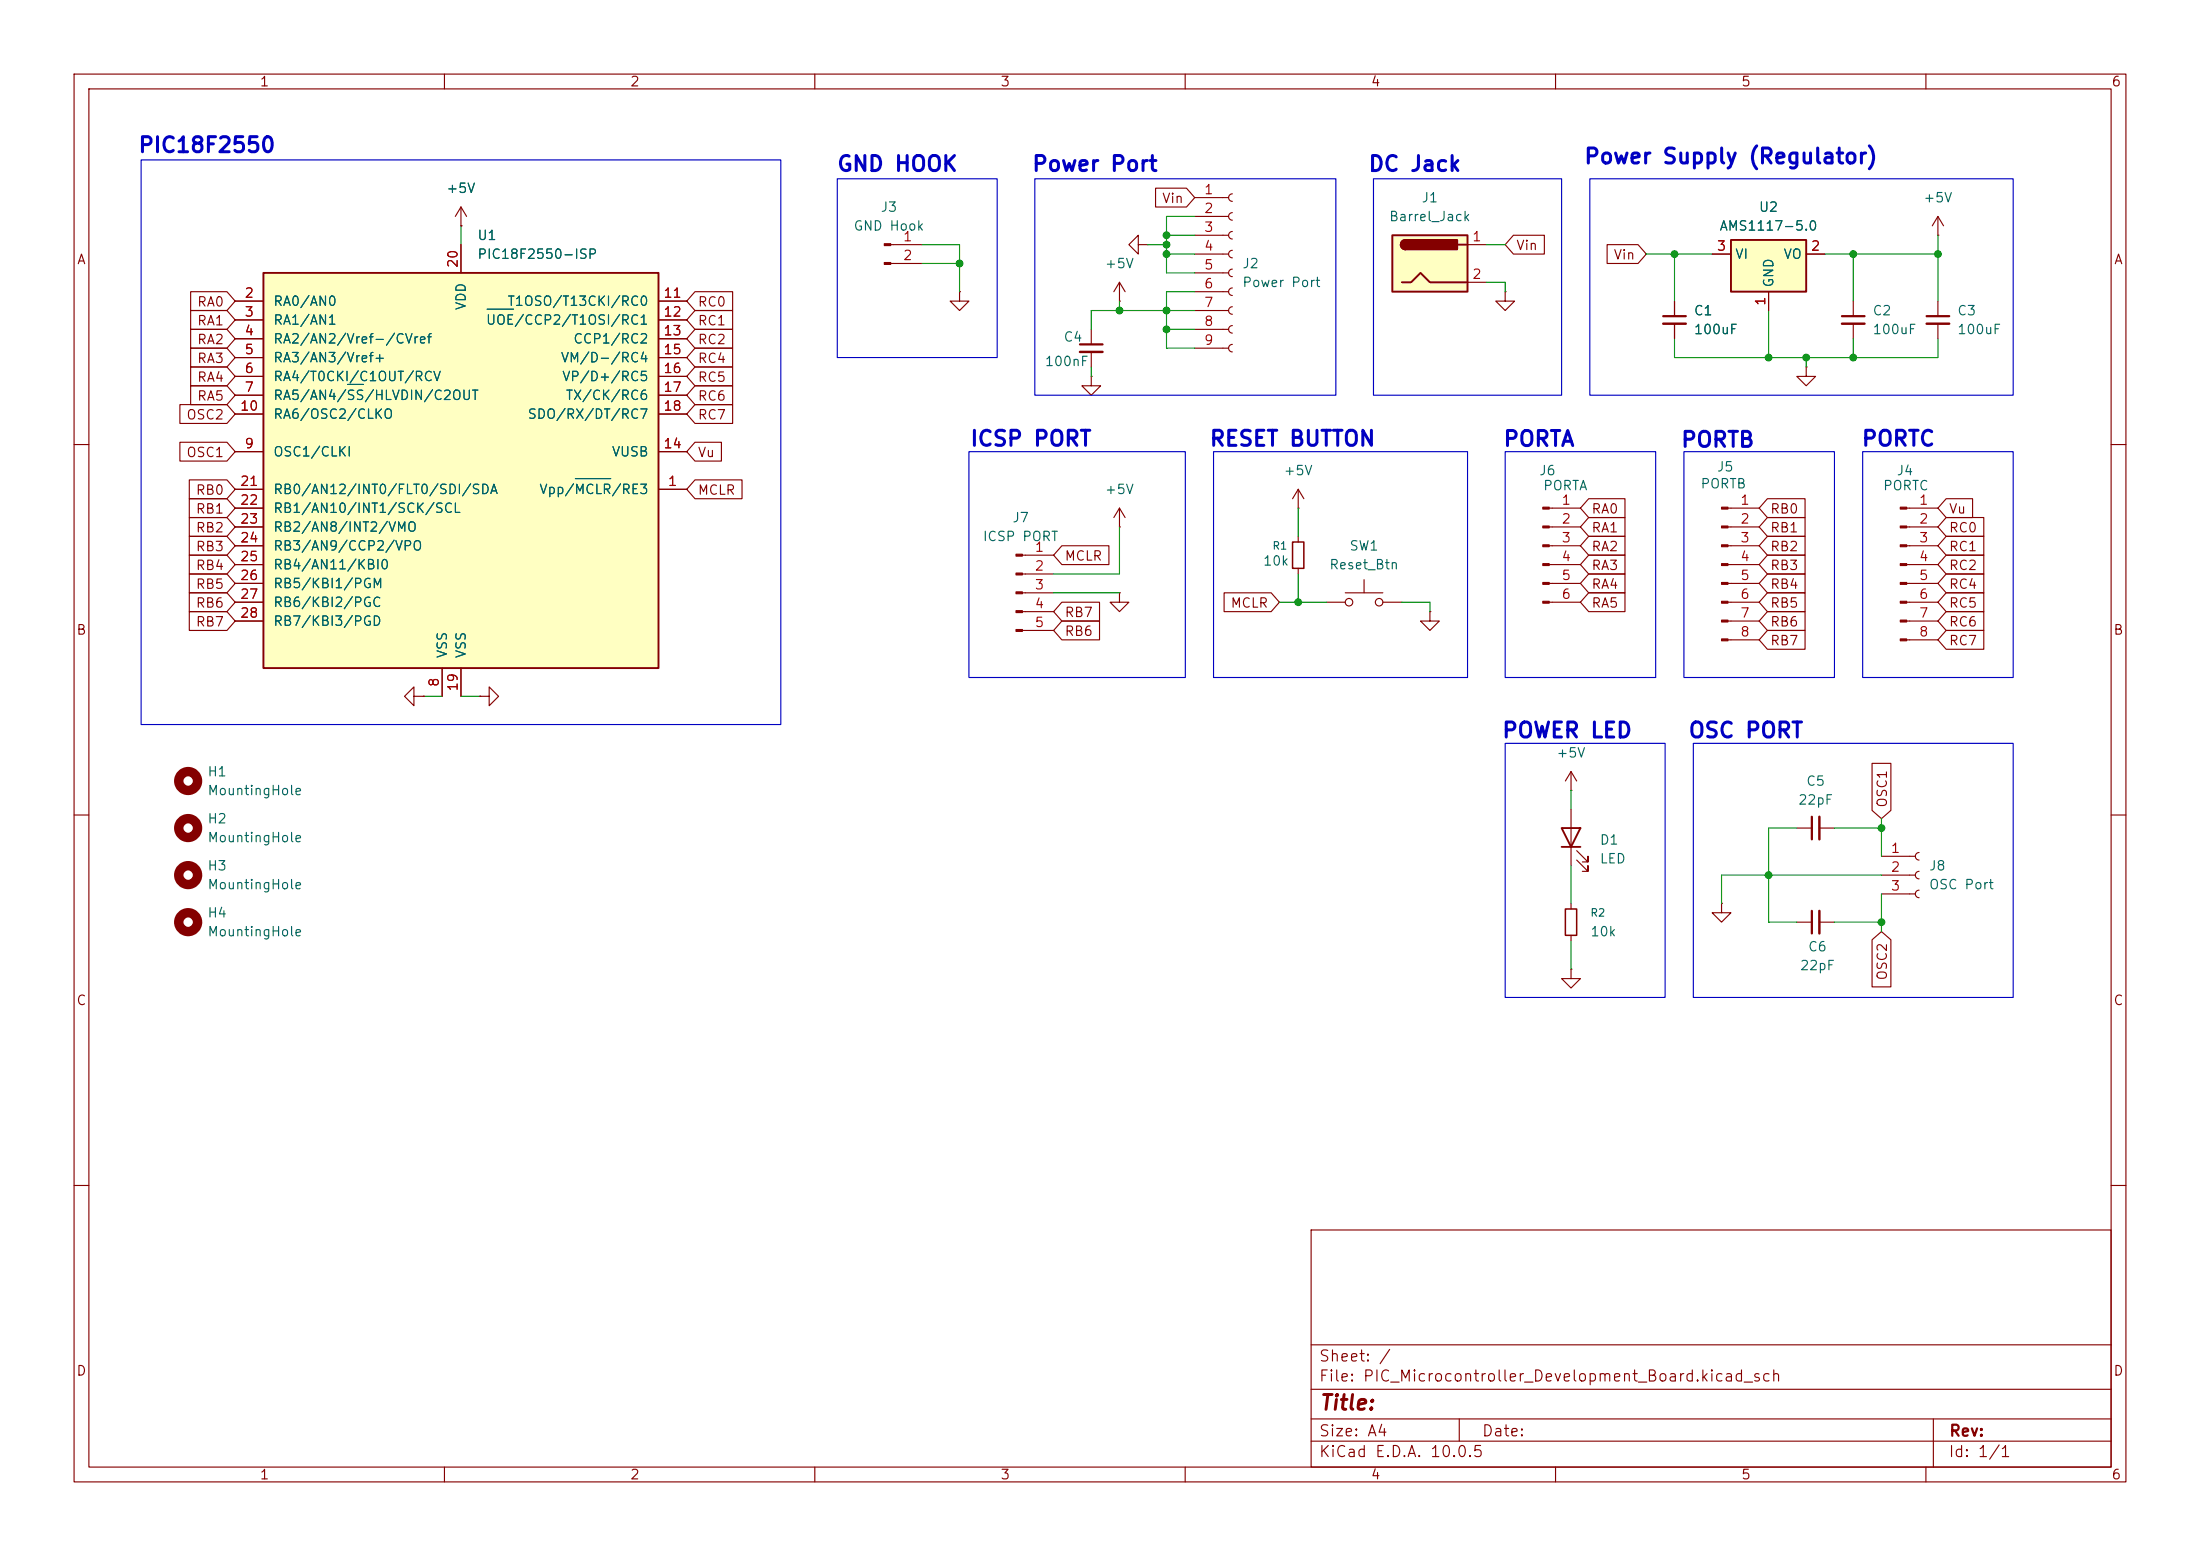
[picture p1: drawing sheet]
<svg xmlns="http://www.w3.org/2000/svg" width="297mm" height="210mm" viewBox="0 0 297 210" stroke-linecap="round" stroke-linejoin="round" font-family="sans-serif">
<g fill="none" stroke="#840000" stroke-width=".15">
<path d="M10 10h277v190h-277zM12 12h273v186h-273zM60 10v2M110 10v2M160 10v2M210 10v2M260 10v2M10 60h2M138 74.9h4.2M138 77.5h4.2M285 60h2M138 80h4.2"/>
<path d="M138 82.6h4.2M138 85.1h4.2M151.1 80v1.3h1.3l-1.3 1.3-1.2-1.3h1.2M151.1 80h.1M10 110h2M285 110h2M10 160h2M177 166h108v32h-108zM285 160h2M60 198v2M110 198v2M160 198v2"/>
<path d="M177 194.5h108M177 191.5h108M177 187.5h108M177 181.5h108M197 191.5v3M210 198v2M260 198v2M261 191.5v6.5"/>
</g>
<g fill="#840000" stroke="#840000" stroke-width=".15">
<path d="M137.2 74.8h.8v.3h-.8z"/>
<path d="M137.2 77.3h.8v.3h-.8z"/>
<path d="M137.2 79.9h.8v.2h-.8z"/>
<path d="M137.2 82.4h.8v.3h-.8z"/>
<path d="M137.2 85h.8v.2h-.8z"/>
</g>
<path d="M188 31.8h10.1v7.6h-10.1z" fill="#ffffc2"/>
<path d="M188 31.8h10.1v7.6h-10.1zM189.2 38.1h1.3l1.3-1.3 1.2 1.3h5.1M189.7 32.4a.64 .64 0 0 0-.6 .6 .64 .64 0 0 0 .6 .7M196.8 33h1.3" fill="none" stroke="#840000" stroke-width=".25"/>
<g fill="#840000" stroke="#840000" stroke-width=".25">
<path d="M189.3 32.6l.4-.2v1.3a.63 .63 0 0 1-.5-.4 .63 .63 0 0 1 .1-.7z"/>
<path d="M189.7 32.4h7v1.3h-7z"/>
</g>
<g fill="none" stroke="#840000" stroke-width=".15">
<path d="M151.1 38.1l-.7 1.3M151.1 38.1l.8 1.3M151.1 38.1v2.5M198.1 33h2.6M198.1 38.1h2.6M151.1 40.6h.1M175.3 68.6h.1M175.3 66l-.8 1.3M175.3 66l.7 1.3M175.3 66v2.6M175.3 72.4v.8M175.3 76.7v.8"/>
<path d="M209.1 68.6h4.3M209.1 71.1h4.3M209.1 73.7h4.3M209.1 76.2h4.3M209.1 78.7h4.3M233.3 68.6h4.2M233.3 71.1h4.2M233.3 73.7h4.2M233.3 76.2h4.2M233.3 78.7h4.2M257.4 68.6h4.2M257.4 71.1h4.2"/>
<path d="M257.4 73.7h4.2M257.4 76.2h4.2M257.4 78.7h4.2M209.1 81.3h4.3M233.3 81.3h4.2M233.3 83.8h4.2M233.3 86.4h4.2M257.4 81.3h4.2M257.4 83.8h4.2M257.4 86.4h4.2M212.1 106.7h.1M212.1 104.1l-.8 1.3"/>
<path d="M212.1 104.1l.8 1.3M212.1 104.1v2.6M242.6 111.8h2M245.6 111.8h2M254 115.6h4.6M254 118.1h4.6M259.1 115.1a.51 .51 0 0 0-.5 .5 .51 .51 0 0 0 .5 .5M259.1 117.6a.51 .51 0 0 0-.5 .5 .51 .51 0 0 0 .5 .5M212.1 130.8v1.3h1.3l-1.3 1.3-1.3-1.3h1.3M212.1 130.8h.1M212.1 121.9v.8M212.1 126.2v.8"/>
<path d="M232.4 121.9v1.3h1.3l-1.3 1.3-1.3-1.3h1.3M232.4 121.9h.1M242.6 124.5h2M245.6 124.5h2M254 120.7h4.6M259.1 120.1a.51 .51 0 0 0-.5 .6 .51 .51 0 0 0 .5 .5"/>
</g>
<g fill="#840000" stroke="#840000" stroke-width=".15">
<path d="M208.3 68.5h.8v.2h-.8z"/>
<path d="M208.3 71h.8v.2h-.8z"/>
<path d="M208.3 73.5h.8v.3h-.8z"/>
<path d="M208.3 76.1h.8v.2h-.8z"/>
<path d="M208.3 78.6h.8v.3h-.8z"/>
<path d="M208.3 81.2h.8v.2h-.8z"/>
<path d="M232.4 68.5h.9v.2h-.9z"/>
<path d="M232.4 71h.9v.2h-.9z"/>
<path d="M232.4 73.5h.9v.3h-.9z"/>
<path d="M232.4 76.1h.9v.2h-.9z"/>
<path d="M232.4 78.6h.9v.3h-.9z"/>
<path d="M232.4 81.2h.9v.2h-.9z"/>
<path d="M232.4 83.7h.9v.2h-.9z"/>
<path d="M232.4 86.2h.9v.3h-.9z"/>
<path d="M256.5 68.5h.9v.2h-.9z"/>
<path d="M256.5 71h.9v.2h-.9z"/>
<path d="M256.5 73.5h.9v.3h-.9z"/>
<path d="M256.5 76.1h.9v.2h-.9z"/>
<path d="M256.5 78.6h.9v.3h-.9z"/>
<path d="M256.5 81.2h.9v.2h-.9z"/>
<path d="M256.5 83.7h.9v.2h-.9z"/>
<path d="M256.5 86.2h.9v.3h-.9z"/>
</g>
<path d="M174.5 73.2h1.5v3.5h-1.5zM211.3 122.7h1.6v3.5h-1.6z" fill="none" stroke="#840000" stroke-width=".2"/>
<path d="M244.6 110.2v3.1M244.6 122.9v3.1" fill="none" stroke="#840000" stroke-width=".3"/>
<path d="M245.6 110.2v3.1M245.6 122.9v3.1" fill="none" stroke="#840000" stroke-width=".33"/>
<path d="M233.7 32.4h10.1v7h-10.1z" fill="#ffffc2"/>
<path d="M233.7 32.4h10.1v7h-10.1zM210.8 111.8h2.6l-1.3 2.5zM210.8 114.3h2.6" fill="none" stroke="#840000" stroke-width=".25"/>
<g fill="none" stroke="#840000" stroke-width=".15">
<path d="M62.2 30.5h.1M62.2 27.9l-.7 1.3M62.2 27.9l.8 1.3M62.2 27.9v2.6M129.5 39.4v1.2h1.3l-1.3 1.3-1.2-1.3h1.2M129.5 39.4h.1M153.7 33v-1.2l-1.3 1.2 1.3 1.3v-1.3h1.2M154.9 33h.1M161.3 34.3h4.6M161.3 26.7h4.6M161.3 29.2h4.6M161.3 31.8h4.6"/>
<path d="M161.3 36.8h4.6M161.3 39.4h4.6M166.4 26.2a.51 .51 0 0 0-.5 .5 .51 .51 0 0 0 .5 .5M166.4 28.7a.51 .51 0 0 0-.5 .5 .51 .51 0 0 0 .5 .5M166.4 31.2a.51 .51 0 0 0-.5 .6 .51 .51 0 0 0 .5 .5M166.4 33.8a.51 .51 0 0 0-.5 .5 .51 .51 0 0 0 .5 .5M166.4 36.3a.51 .51 0 0 0-.5 .5 .51 .51 0 0 0 .5 .5M166.4 38.9a.51 .51 0 0 0-.5 .5 .51 .51 0 0 0 .5 .5M231.1 34.3h2.6M238.8 39.4v2.5M243.8 34.3h2.6M261.6 31.8h.1"/>
<path d="M261.6 29.2l-.7 1.3M261.6 29.2l.8 1.3M261.6 29.2v2.6M147.3 50.8v1.3h1.3l-1.3 1.2-1.3-1.2h1.3M147.3 50.8h.1M147.3 44.5v2M147.3 47.5v2M161.3 41.9h4.6M161.3 44.5h4.6M161.3 47h4.6M166.4 41.4a.51 .51 0 0 0-.5 .5 .51 .51 0 0 0 .5 .5M166.4 43.9a.51 .51 0 0 0-.5 .6 .51 .51 0 0 0 .5 .5"/>
<path d="M166.4 46.5a.51 .51 0 0 0-.5 .5 .51 .51 0 0 0 .5 .5M226.1 40.6v2.1M226.1 43.7v2M243.8 49.5v1.3h1.3l-1.3 1.3-1.2-1.3h1.2M243.8 49.5h.1M250.2 40.6v2.1M250.2 43.7v2M261.6 40.6v2.1M261.6 43.7v2M151.1 71.1h.1M151.1 68.6l-.7 1.3M151.1 68.6l.8 1.3"/>
<path d="M151.1 68.6v2.5M184.1 78.2v1.8M55.9 94v-1.3l-1.3 1.3 1.3 1.3v-1.3h1.2M57.1 94h.1M179.1 81.3h2.5M181.6 80h5.1M186.7 81.3h2.5M212.1 109.2v7.6M212.9 116.1l1.5 1.5v-.8v.8h-.8M212.9 114.8l1.5 1.5v-.7v.7h-.8"/>
<circle cx="182.1" cy="81.3" r=".51"/>
<circle cx="186.2" cy="81.3" r=".51"/>
</g>
<path d="M145.8 46.5h3M224.5 42.7h3.1M248.7 42.7h3M260.1 42.7h3" fill="none" stroke="#840000" stroke-width=".3"/>
<path d="M145.8 47.5h3M224.5 43.7h3.1M248.7 43.7h3M260.1 43.7h3" fill="none" stroke="#840000" stroke-width=".33"/>
<g fill="none" stroke="#840000" stroke-width="1.3">
<circle cx="25.4" cy="105.4" r="1.27"/>
<circle cx="25.4" cy="111.8" r="1.27"/>
<circle cx="25.4" cy="118.1" r="1.27"/>
<circle cx="25.4" cy="124.5" r="1.27"/>
</g>
<path d="M35.6 36.8h53.3v53.4h-53.3z" fill="#ffffc2"/>
<path d="M35.6 36.8h53.3v53.4h-53.3z" fill="none" stroke="#840000" stroke-width=".25"/>
<g fill="none" stroke="#840000" stroke-width=".15">
<path d="M25.7 39.4h4.9l1.1 1.2-1.1 1.3h-4.9zM62.2 30.5h.1M62.2 33v3.8M93.8 39.4h5.1v2.5h-5.1l-1.1-1.3zM120.2 33h4.3M120.2 35.6h4.3M156 25.4h4.2l1.1 1.3-1.1 1.2h-4.2zM203.2 39.4v1.2h1.3l-1.3 1.3-1.3-1.3h1.3M203.2 39.4h.1M204.3 31.7h4.2v2.6h-4.2l-1.1-1.3zM217 33h4.1l1.1 1.3-1.1 1.3h-4.1zM231.1 34.3h2.6"/>
<path d="M238.8 39.4v2.5M243.8 34.3h2.6M24.3 54.6h6.3l1.1 1.3-1.1 1.3h-6.3zM24.3 59.7h6.3l1.1 1.3-1.1 1.2h-6.3zM25.7 41.9h4.9l1.1 1.3-1.1 1.3h-4.9zM25.7 44.4h4.9l1.1 1.3-1.1 1.3h-4.9zM25.7 49.5h4.9l1.1 1.3-1.1 1.3h-4.9zM25.7 47h4.9l1.1 1.3-1.1 1.2h-4.9zM25.7 52.1h4.9l1.1 1.2-1.1 1.3h-4.9zM31.7 40.6h3.9M31.7 43.2h3.9M31.7 45.7h3.9"/>
<path d="M31.7 48.3h3.9M31.7 50.8h3.9M31.7 53.3h3.9M31.7 55.9h3.9M88.9 40.6h3.8M88.9 43.2h3.8M88.9 45.7h3.8M88.9 48.3h3.8M88.9 50.8h3.8M88.9 53.3h3.8M88.9 55.9h3.8M93.8 44.4h5.1v2.6h-5.1l-1.1-1.3z"/>
<path d="M93.8 47h5.1v2.5h-5.1l-1.1-1.2zM93.8 41.9h5.1v2.6h-5.1l-1.1-1.3zM93.8 49.5h5.1v2.6h-5.1l-1.1-1.3zM93.8 54.6h5.1v2.6h-5.1l-1.1-1.3zM93.8 52.1h5.1v2.5h-5.1l-1.1-1.3zM93.8 59.7h3.6v2.5h-3.6l-1.1-1.2zM226.1 40.6v2.1M226.1 43.7v2M25.6 64.8h5l1.1 1.2-1.1 1.3h-5zM25.6 72.4h5l1.1 1.3-1.1 1.2h-5zM25.6 67.3h5l1.1 1.3-1.1 1.3h-5zM25.6 69.8h5l1.1 1.3-1.1 1.3h-5z"/>
<path d="M25.6 77.5h5l1.1 1.2-1.1 1.3h-5zM25.6 74.9h5l1.1 1.3-1.1 1.3h-5zM31.7 66h3.9M31.7 61h3.9M31.7 68.6h3.9M31.7 71.1h3.9M31.7 73.7h3.9M31.7 76.2h3.9M31.7 78.7h3.9M88.9 66h3.8M88.9 61h3.8M93.8 64.8h6.4v2.5h-6.4l-1.1-1.3z"/>
<path d="M143.4 73.7h6.3v2.5h-6.3l-1.2-1.3zM214.5 69.8h4.9v2.6h-4.9l-1.1-1.3zM214.5 67.3h4.9v2.6h-4.9l-1.1-1.3zM214.5 72.4h4.9v2.5h-4.9l-1.1-1.2zM214.5 74.9h4.9v2.6h-4.9l-1.1-1.3zM214.5 77.5h4.9v2.5h-4.9l-1.1-1.3zM238.6 72.4h5.1v2.5h-5.1l-1.1-1.2zM238.6 69.8h5.1v2.6h-5.1l-1.1-1.3zM238.6 67.3h5.1v2.6h-5.1l-1.1-1.3zM238.6 77.5h5.1v2.5h-5.1l-1.1-1.3zM238.6 74.9h5.1v2.6h-5.1l-1.1-1.3zM262.7 69.8h5.1v2.6h-5.1l-1.1-1.3z"/>
<path d="M262.7 77.5h5.1v2.5h-5.1l-1.1-1.3zM262.7 67.3h3.6v2.6h-3.6l-1.1-1.3zM262.7 74.9h5.1v2.6h-5.1l-1.1-1.3zM262.7 72.4h5.1v2.5h-5.1l-1.1-1.2zM25.6 82.5h5l1.1 1.3-1.1 1.3h-5zM25.6 80h5l1.1 1.3-1.1 1.3h-5zM31.7 81.3h3.9M31.7 83.8h3.9M57.1 94h.1M59.7 90.2v3.8M62.2 90.2v3.8M64.8 94h1.2v-1.3l1.3 1.3-1.3 1.3v-1.3"/>
<path d="M64.8 94h.1M143.4 83.8h5v2.6h-5l-1.2-1.3zM143.4 81.3h5v2.5h-5l-1.2-1.2zM165.3 80h6.3l1.1 1.3-1.1 1.3h-6.3zM193 82.6v1.2h1.3l-1.3 1.3-1.2-1.3h1.2M193 82.6h.1M214.5 80h4.9v2.6h-4.9l-1.1-1.3zM238.6 85.1h5.1v2.5h-5.1l-1.1-1.2zM238.6 80h5.1v2.6h-5.1l-1.1-1.3zM238.6 82.5h5.1v2.6h-5.1l-1.1-1.3zM262.7 80h5.1v2.6h-5.1l-1.1-1.3zM262.7 82.5h5.1v2.6h-5.1l-1.1-1.3z"/>
<path d="M262.7 85.1h5.1v2.5h-5.1l-1.1-1.2zM252.7 103h2.6v6.4l-1.3 1.1-1.3-1.1zM252.7 126.8l1.3-1.1 1.3 1.1v6.4h-2.6z"/>
</g>
<path d="M46.9 51.9h2.2M65.8 41.7h3.5M77.7 64.6h4.7" fill="none" stroke="#006464" stroke-width=".15"/>
<g fill="#840000" stroke="#840000" stroke-width=".15">
<path d="M119.4 32.9h.8v.2h-.8z"/>
<path d="M119.4 35.4h.8v.3h-.8z"/>
</g>
<g fill="none" stroke="#009600" stroke-width=".15">
<path d="M62.2 30.5v2.5M124.5 33h5v6.4M124.5 35.6h5M154.9 33h2.6M157.5 34.3h3.8M157.5 31.8h3.8M161.3 29.2h-3.8v7.6h3.8M161.3 39.4h-3.8v7.6h3.8M200.7 38.1h2.5v1.3M200.7 33h2.5M222.2 34.3h8.9M226.1 34.3v6.3"/>
<path d="M246.4 34.3h15.2M250.2 34.3v6.3M261.6 31.8v8.8M147.3 49.5v1.3M151.1 40.6v1.3M157.5 44.5h3.8M161.3 41.9h-14v2.6M226.1 45.7v2.6h35.5v-2.6M238.8 41.9v6.4M243.8 48.3v1.2M250.2 45.7v2.6M151.1 71.1v6.4h-8.9"/>
<path d="M175.3 68.6v3.8M175.3 77.5v3.8M57.1 94h2.6M62.2 94h2.6M142.2 80h8.9M172.7 81.3h6.4M189.2 81.3h3.8v1.3M212.1 106.7v2.5M212.1 116.8v5.1M242.6 111.8h-3.8v12.7h3.8M247.6 111.8h6.4M254 118.1h-21.6v3.8"/>
<path d="M254 110.5v5.1M212.1 127v3.8M247.6 124.5h6.4M254 120.7v5"/>
</g>
<path d="M19 21.6h86.4v76.2h-86.4zM113 24.1h21.6v24.2h-21.6zM139.7 24.1h40.6v29.2h-40.6zM185.4 24.1h25.4v29.2h-25.4zM214.6 24.1h57.2v29.2h-57.2zM130.8 61h29.2v30.4h-29.2zM163.8 61h34.3v30.4h-34.3zM203.2 61h20.3v30.4h-20.3zM227.3 61h20.3v30.4h-20.3zM251.5 61h20.3v30.4h-20.3zM203.2 100.3h21.6v34.3h-21.6zM228.6 100.3h43.2v34.3h-43.2z" fill="none" stroke="#0000c2" stroke-width=".15"/>
<g fill="#009600" stroke="#009600" stroke-width=".14">
<circle cx="250.2" cy="48.3" r=".46"/>
<circle cx="250.2" cy="34.3" r=".46"/>
<circle cx="243.8" cy="48.3" r=".46"/>
<circle cx="238.8" cy="48.3" r=".46"/>
<circle cx="226.1" cy="34.3" r=".46"/>
<circle cx="261.6" cy="34.3" r=".46"/>
<circle cx="129.5" cy="35.6" r=".46"/>
<circle cx="151.1" cy="41.9" r=".46"/>
<circle cx="157.5" cy="34.3" r=".46"/>
<circle cx="157.5" cy="41.9" r=".46"/>
<circle cx="175.3" cy="81.3" r=".46"/>
<circle cx="157.5" cy="33" r=".46"/>
<circle cx="157.5" cy="31.8" r=".46"/>
<circle cx="157.5" cy="44.5" r=".46"/>
<circle cx="254" cy="124.5" r=".46"/>
<circle cx="254" cy="111.8" r=".46"/>
<circle cx="238.8" cy="118.1" r=".46"/>
</g>
<g font-size="2" fill="#0000c2">
<text x="18.5" y="21.1">PIC18F2550</text>
<text x="112.9" y="23.6">GND HOOK</text>
<text x="139.2" y="23.6">Power Port</text>
<text x="184.6" y="23.6">DC Jack</text>
<text x="213.7" y="22.6">Power Supply (Regulator)</text>
<text x="130.9" y="60.7">ICSP PORT</text>
<text x="163.2" y="60.7">RESET BUTTON</text>
<text x="202.8" y="60.7">PORTA</text>
<text x="226.8" y="60.9">PORTB</text>
<text x="251.2" y="60.7">PORTC</text>
<text x="202.7" y="100.1">POWER LED</text>
<text x="227.8" y="100.1">OSC PORT</text>
</g>
<text font-size="2" fill="#840000" x="178" y="190.8">Title:</text>
<g font-size="1.5" fill="#840000">
<text x="178" y="184.1">Sheet: /</text>
<text x="178" y="186.8">File: PIC_Microcontroller_Development_Board.kicad_sch</text>
<text x="178" y="197">KiCad E.D.A. 10.0.5</text>
<text x="178" y="194.2">Size: A4</text>
<text x="200" y="194.2">Date:</text>
<text x="263" y="197">Id: 1/1</text>
<text x="263" y="194.2">Rev:</text>
</g>
<g font-size="1.3" fill="#840000">
<text x="35" y="12">1</text>
<text x="85" y="12">2</text>
<text x="135" y="12">3</text>
<text x="185" y="12">4</text>
<text x="235" y="12">5</text>
<text x="285" y="12">6</text>
<text x="156.8" y="27.7">Vin</text>
<text x="10.3" y="36">A</text>
<text x="204.6" y="34.1">Vin</text>
<text x="217.8" y="35.3">Vin</text>
<text x="285.3" y="36">A</text>
<text x="26.5" y="41.7">RA0</text>
<text x="94.1" y="41.7">RC0</text>
<text x="26.5" y="44.2">RA1</text>
<text x="26.5" y="46.8">RA2</text>
<text x="94.1" y="46.8">RC2</text>
<text x="94.1" y="44.2">RC1</text>
<text x="26.5" y="51.9">RA4</text>
<text x="26.5" y="49.3">RA3</text>
<text x="94.1" y="49.3">RC4</text>
<text x="94.1" y="51.9">RC5</text>
<text x="25.1" y="56.9">OSC2</text>
<text x="26.5" y="54.4">RA5</text>
<text x="94.1" y="56.9">RC7</text>
<text x="94.1" y="54.4">RC6</text>
<text x="25.1" y="62">OSC1</text>
<text x="94.1" y="62">Vu</text>
<text x="26.3" y="67.1">RB0</text>
<text x="26.3" y="69.6">RB1</text>
<text x="94.1" y="67.1">MCLR</text>
<text x="214.8" y="69.6">RA0</text>
<text x="238.9" y="69.6">RB0</text>
<text x="263" y="69.6">Vu</text>
<text x="26.3" y="74.7">RB3</text>
<text x="26.3" y="72.2">RB2</text>
<text x="26.3" y="77.3">RB4</text>
<text x="143.6" y="76">MCLR</text>
<text x="214.8" y="72.2">RA1</text>
<text x="214.8" y="74.7">RA2</text>
<text x="214.8" y="77.3">RA3</text>
<text x="238.9" y="74.7">RB2</text>
<text x="238.9" y="72.2">RB1</text>
<text x="238.9" y="77.3">RB3</text>
<text x="263" y="72.2">RC0</text>
<text x="263" y="77.3">RC2</text>
<text x="263" y="74.7">RC1</text>
<text x="26.3" y="79.8">RB5</text>
<text x="26.3" y="82.3">RB6</text>
<text x="143.6" y="83.6">RB7</text>
<text x="166" y="82.3">MCLR</text>
<text x="214.8" y="79.8">RA4</text>
<text x="214.8" y="82.3">RA5</text>
<text x="238.9" y="82.3">RB5</text>
<text x="238.9" y="79.8">RB4</text>
<text x="263" y="82.3">RC5</text>
<text x="263" y="79.8">RC4</text>
<text x="10.2" y="86">B</text>
<text x="26.3" y="84.9">RB7</text>
<text x="143.6" y="86.1">RB6</text>
<text x="238.9" y="87.4">RB7</text>
<text x="238.9" y="84.9">RB6</text>
<text x="263" y="84.9">RC6</text>
<text x="263" y="87.4">RC7</text>
<text x="285.2" y="86">B</text>
<text x="255.1" y="109.1" transform="rotate(-90 255.1 109.1)">OSC1</text>
<text x="10.2" y="136">C</text>
<text x="255.1" y="132.4" transform="rotate(-90 255.1 132.4)">OSC2</text>
<text x="285.2" y="136">C</text>
<text x="10.2" y="186">D</text>
<text x="285.2" y="186">D</text>
<text x="35" y="200">1</text>
<text x="85" y="200">2</text>
<text x="135" y="200">3</text>
<text x="185" y="200">4</text>
<text x="235" y="200">5</text>
<text x="285" y="200">6</text>
</g>
<g font-size="1.3" fill="#006464">
<text x="60.2" y="26.4">+5V</text>
<text x="118.8" y="28.9">J3</text>
<text x="191.8" y="27.6">J1</text>
<text x="237.4" y="28.9">U2</text>
<text x="259.6" y="27.6">+5V</text>
<text x="64.4" y="32.7">U1</text>
<text x="64.4" y="35.3">PIC18F2550-ISP</text>
<text x="115.1" y="31.4">GND Hook</text>
<text x="187.4" y="30.2">Barrel_Jack</text>
<text x="232" y="31.4">AMS1117-5.0</text>
<text x="234.2" y="35.3">VI</text>
<text x="240.7" y="35.3">VO</text>
<text x="36.8" y="41.6">RA0/AN0</text>
<text x="63.2" y="42" transform="rotate(-90 63.2 42)">VDD</text>
<text x="68.4" y="41.6">T1OSO/T13CKI/RC0</text>
<text x="149.1" y="36.5">+5V</text>
<text x="167.6" y="36.5">J2</text>
<text x="167.6" y="39.1">Power Port</text>
<text x="239.7" y="38.9" transform="rotate(-90 239.7 38.9)">GND</text>
<text x="36.8" y="44.1">RA1/AN1</text>
<text x="36.8" y="46.7">RA2/AN2/Vref-/CVref</text>
<text x="65.5" y="44.1">UOE/CCP2/T1OSI/RC1</text>
<text x="77.3" y="46.7">CCP1/RC2</text>
<text x="143.5" y="46.4">C4</text>
<text x="228.6" y="42.9">C1</text>
<text x="228.6" y="45.4">100uF</text>
<text x="252.7" y="42.9">C2</text>
<text x="252.7" y="45.4">100uF</text>
<text x="264.1" y="42.9">C3</text>
<text x="264.1" y="45.4">100uF</text>
<text x="36.8" y="49.2">RA3/AN3/Vref+</text>
<text x="36.8" y="51.8">RA4/T0CKI/C1OUT/RCV</text>
<text x="75.6" y="49.2">VM/D-/RC4</text>
<text x="75.8" y="51.8">VP/D+/RC5</text>
<text x="141" y="49.7">100nF</text>
<text x="36.8" y="54.3">RA5/AN4/SS/HLVDIN/C2OUT</text>
<text x="36.8" y="56.8">RA6/OSC2/CLKO</text>
<text x="71.1" y="56.8">SDO/RX/DT/RC7</text>
<text x="76.3" y="54.3">TX/CK/RC6</text>
<text x="36.8" y="61.9">OSC1/CLKI</text>
<text x="82.5" y="61.9">VUSB</text>
<text x="173.2" y="64.5">+5V</text>
<text x="207.7" y="64.5">J6</text>
<text x="231.7" y="64">J5</text>
<text x="256" y="64.5">J4</text>
<text x="36.8" y="67">RB0/AN12/INT0/FLT0/SDI/SDA</text>
<text x="36.8" y="69.5">RB1/AN10/INT1/SCK/SCL</text>
<text x="72.7" y="67">Vpp/MCLR/RE3</text>
<text x="136.6" y="70.8">J7</text>
<text x="149.1" y="67">+5V</text>
<text x="208.2" y="66.5">PORTA</text>
<text x="229.5" y="66.2">PORTB</text>
<text x="254.1" y="66.5">PORTC</text>
<text x="36.8" y="72.1">RB2/AN8/INT2/VMO</text>
<text x="36.8" y="74.6">RB3/AN9/CCP2/VPO</text>
<text x="36.8" y="77.2">RB4/AN11/KBI0</text>
<text x="132.6" y="73.4">ICSP PORT</text>
<text x="170.4" y="76.7">10k</text>
<text x="179.4" y="77.2">Reset_Btn</text>
<text x="182.1" y="74.6">SW1</text>
<text x="36.8" y="79.7">RB5/KBI1/PGM</text>
<text x="36.8" y="82.2">RB6/KBI2/PGC</text>
<text x="36.8" y="84.8">RB7/KBI3/PGD</text>
<text x="60.7" y="88.9" transform="rotate(-90 60.7 88.9)">VSS</text>
<text x="63.2" y="88.9" transform="rotate(-90 63.2 88.9)">VSS</text>
<text x="27.9" y="105.1">H1</text>
<text x="27.9" y="107.6">MountingHole</text>
<text x="210" y="102.6">+5V</text>
<text x="243.7" y="106.4">C5</text>
<text x="27.9" y="111.5">H2</text>
<text x="27.9" y="114">MountingHole</text>
<text x="242.7" y="108.9">22pF</text>
<text x="27.9" y="117.8">H3</text>
<text x="215.9" y="114.3">D1</text>
<text x="215.9" y="116.9">LED</text>
<text x="260.3" y="117.8">J8</text>
<text x="27.9" y="120.3">MountingHole</text>
<text x="27.9" y="124.2">H4</text>
<text x="260.3" y="120.3">OSC Port</text>
<text x="27.9" y="126.7">MountingHole</text>
<text x="214.6" y="126.7">10k</text>
<text x="242.9" y="131.3">22pF</text>
<text x="244" y="128.7">C6</text>
</g>
<g font-size="1.3" fill="#a90000">
<text x="162.5" y="26.5">1</text>
<text x="162.5" y="29.1">2</text>
<text x="121.8" y="32.9">1</text>
<text x="121.8" y="35.4">2</text>
<text x="162.5" y="31.6">3</text>
<text x="162.5" y="34.2">4</text>
<text x="198.7" y="32.9">1</text>
<text x="231.7" y="34.2">3</text>
<text x="244.4" y="34.2">2</text>
<text x="32.9" y="40.5">2</text>
<text x="62.1" y="36.3" transform="rotate(-90 62.1 36.3)">20</text>
<text x="89.5" y="40.5">11</text>
<text x="162.5" y="36.7">5</text>
<text x="162.5" y="39.2">6</text>
<text x="162.5" y="41.8">7</text>
<text x="198.7" y="38">2</text>
<text x="238.6" y="41.4" transform="rotate(-90 238.6 41.4)">1</text>
<text x="32.9" y="43">3</text>
<text x="32.9" y="45.6">4</text>
<text x="89.5" y="43">12</text>
<text x="89.5" y="45.6">13</text>
<text x="162.5" y="44.3">8</text>
<text x="162.5" y="46.9">9</text>
<text x="32.9" y="48.1">5</text>
<text x="32.9" y="50.7">6</text>
<text x="32.9" y="53.2">7</text>
<text x="89.5" y="48.1">15</text>
<text x="89.5" y="50.7">16</text>
<text x="89.5" y="53.2">17</text>
<text x="32.3" y="55.7">10</text>
<text x="89.5" y="55.7">18</text>
<text x="32.3" y="65.9">21</text>
<text x="32.9" y="60.8">9</text>
<text x="89.5" y="60.8">14</text>
<text x="90.1" y="65.9">1</text>
<text x="32.3" y="68.4">22</text>
<text x="32.3" y="71">23</text>
<text x="210.7" y="68.4">1</text>
<text x="210.7" y="71">2</text>
<text x="234.9" y="68.4">1</text>
<text x="234.9" y="71">2</text>
<text x="259" y="68.4">1</text>
<text x="259" y="71">2</text>
<text x="32.3" y="73.5">24</text>
<text x="32.3" y="76.1">25</text>
<text x="139.6" y="74.8">1</text>
<text x="139.6" y="77.3">2</text>
<text x="210.7" y="73.5">3</text>
<text x="210.7" y="76.1">4</text>
<text x="234.9" y="73.5">3</text>
<text x="234.9" y="76.1">4</text>
<text x="259" y="73.5">3</text>
<text x="259" y="76.1">4</text>
<text x="32.3" y="78.6">26</text>
<text x="32.3" y="81.1">27</text>
<text x="32.3" y="83.7">28</text>
<text x="139.6" y="79.9">3</text>
<text x="139.6" y="82.4">4</text>
<text x="210.7" y="78.6">5</text>
<text x="210.7" y="81.1">6</text>
<text x="234.9" y="78.6">5</text>
<text x="234.9" y="81.1">6</text>
<text x="234.9" y="83.7">7</text>
<text x="259" y="78.6">5</text>
<text x="259" y="81.1">6</text>
<text x="259" y="83.7">7</text>
<text x="139.6" y="85">5</text>
<text x="234.9" y="86.2">8</text>
<text x="259" y="86.2">8</text>
<text x="59.6" y="92.8" transform="rotate(-90 59.6 92.8)">8</text>
<text x="62.1" y="93.4" transform="rotate(-90 62.1 93.4)">19</text>
<text x="255.2" y="115.4">1</text>
<text x="255.2" y="118">2</text>
<text x="255.2" y="120.5">3</text>
</g>
<g font-size="1" fill="#006464">
<text x="171.7" y="74.4">R1</text>
<text x="214.6" y="124">R2</text>
</g>
</svg>
